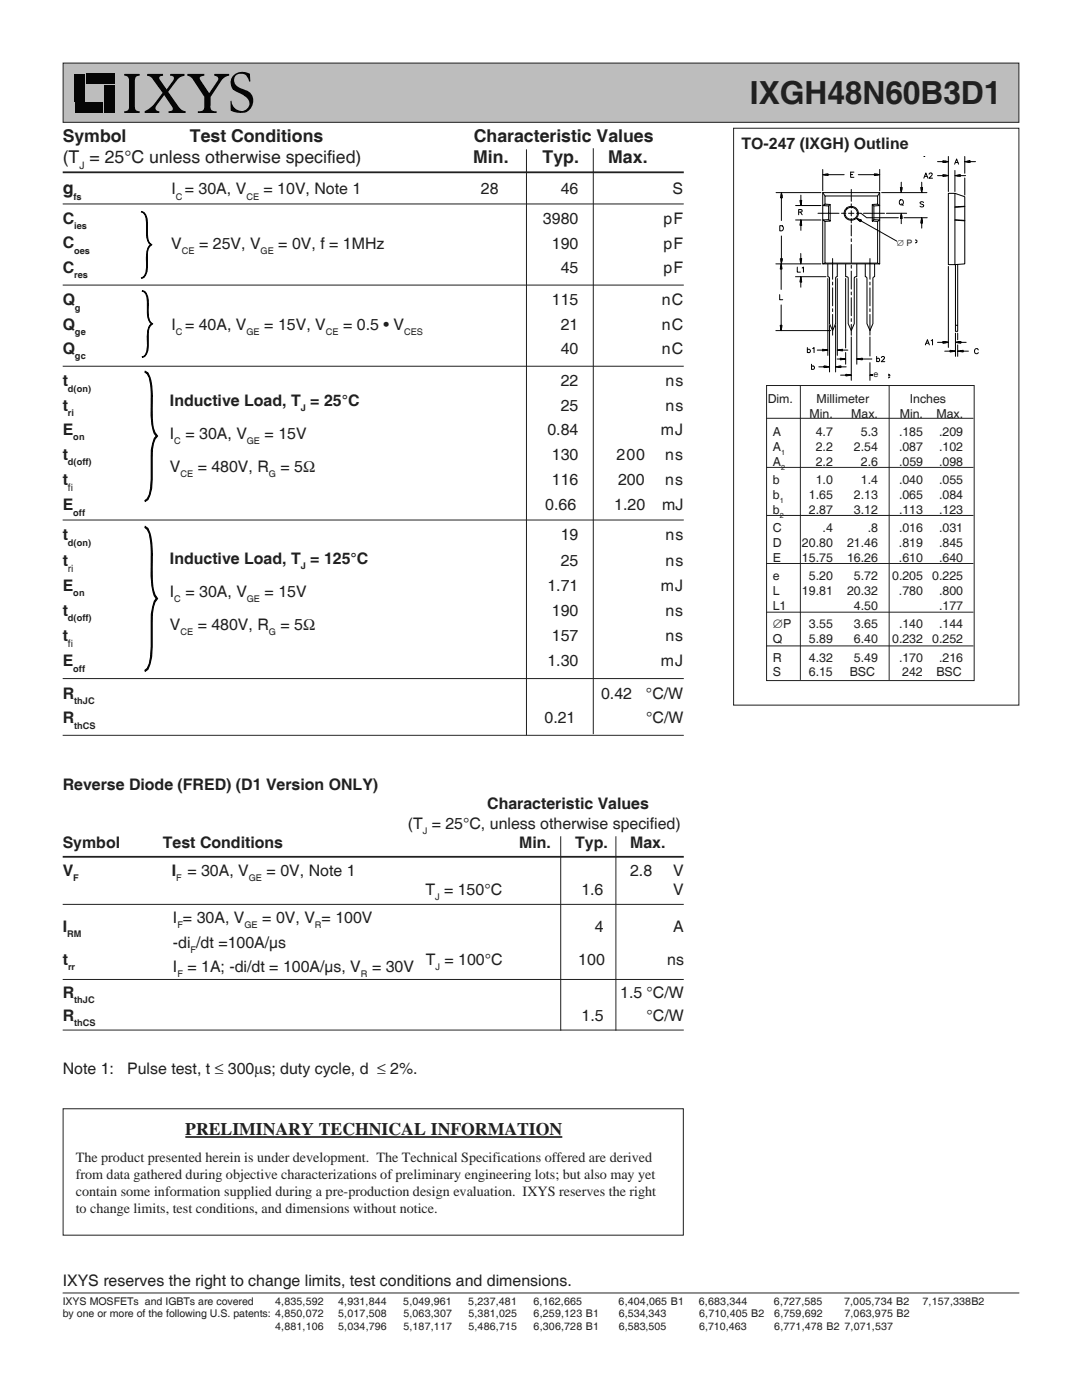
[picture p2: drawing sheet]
<svg xmlns="http://www.w3.org/2000/svg" width="216mm" height="279mm" viewBox="0 0 216 279" stroke-linecap="round" stroke-linejoin="round" font-family="sans-serif">
<path d="M12.6 12.6h190.7v11.8h-190.7z" fill-rule="evenodd" fill="#bbbdc0" stroke="#231f20" stroke-width=".2"/>
<path d="M105.1 29.8v116.9M118.4 29.6v116.9M12.5 40.7h123.9M12.5 56.9h123.9M12.5 73.1h123.9M12.5 103.8h123.9M12.5 135.4h123.9M12.5 146.7h123.9M12.5 258h190.9" fill="none" stroke="#231f20" stroke-width=".2"/>
<g fill="#000">
<path d="M24.8 14.8h3.1v.3l-.5 .1a.78 .78 0 0 0-.5 .9v5.5l.3 .5 .7 .1v.3h-3.1v-.3h.3a.72 .72 0 0 0 .6-.9v-5.4l-.2-.6-.7-.2z" fill-rule="evenodd"/>
<path d="M29.4 14.8h3.1v.3l-.6 .2-.1 .3 1.5 2.2 1.3-1.8 .1-.4a.52 .52 0 0 0-.7-.5v-.3h2.8v.3a2.43 2.43 0 0 0-1.8 1.3l-1.5 1.9 2.3 3.2 .4 .4 .8 .3v.3h-3.4v-.3l.8-.2 .1-.4-1.7-2.6-1.7 2.4v.4l.2 .3 .5 .1v.3h-2.9v-.3a8.5 8.5 0 0 0 3.4-3.5l.1-.2-2-2.9-.4-.3-.6-.2z" fill-rule="evenodd"/>
<path d="M37.4 14.8h3.4v.3l-.8 .2-.1 .4 1.8 2.9 1.8-2.7v-.5l-.7-.3v-.3h2.9v.3l-.8 .3-.7 .6-2.2 3.4 .1 2.3 .4 .5h.7v.3h-3.7v-.3l.8-.1 .4-.4 .1-2.4-2.4-3.6-.4-.4-.6-.2z" fill-rule="evenodd"/>
<path d="M46.5 15.1a2.75 2.75 0 0 1 3.4-.4l.1 1.6h-.3a1.61 1.61 0 0 0-2.5-1.3l-.3 .2a1.58 1.58 0 0 0 1.1 2.4l.4 .2a2.45 2.45 0 0 1 2 3 2.45 2.45 0 0 1-3.3 1.7l-1.1-.4v-1.9l.2-.1a1.92 1.92 0 0 0 1.2 1.8 1.92 1.92 0 0 0 2.1-.4 1.64 1.64 0 0 0-.8-2.4l-.8-.5a2.33 2.33 0 0 1-1.9-2.4z" fill-rule="evenodd"/>
</g>
<path d="M17.3 14.7h5.6v2.1h-5.6zM14.9 14.7h2.1v5.6h-2.1zM14.9 20.5h5.6v2h-5.6zM20.8 17h2.1v5.5h-2.1z" fill="#000"/>
<path d="M12.5 34.4h123.9" fill="none" stroke="#231f20" stroke-width=".36"/>
<path d="M164.4 55h2.2v1.3h-2.2z" fill="#fff"/>
<path d="M28.3 42.2a1.97 1.97 0 0 1 1.1 2.2 6.4 6.4 0 0 0 .5 4.1l.4 .4a2.11 2.11 0 0 0-.9 2.2v2.2a2.09 2.09 0 0 1-1.1 2.3l-.1-.1a1.9 1.9 0 0 0 1-2v-1.6a3.8 3.8 0 0 1 .9-3 2.58 2.58 0 0 1-.9-2.2v-2.3a1.8 1.8 0 0 0-1-2.1zM28.4 58a2.05 2.05 0 0 1 1.2 2.1v1.4a4.6 4.6 0 0 0 .4 2.8l.5 .3a2.11 2.11 0 0 0-.9 2.2v2.3a2.09 2.09 0 0 1-1.2 2.2v-.1a1.9 1.9 0 0 0 1-2v-1.5a3.7 3.7 0 0 1 .8-3.1 2.67 2.67 0 0 1-.8-2.1v-2.3a1.8 1.8 0 0 0-1-2.1zM29 74.1l.5 .3a13.5 13.5 0 0 1 .9 6.9v1a10.5 10.5 0 0 0 .5 4l.6 .7a5.6 5.6 0 0 0-1.1 4.3l-.1 6.2-.4 1.3-.4 .9-.5 .4-.1-.2 .5-.4 .4-.8 .2-1.2 .2-6.2a6.6 6.6 0 0 1 1-4.3 6.8 6.8 0 0 1-1.1-4.3l.1-4.1a8.6 8.6 0 0 0-.8-4l-.5-.3zM29 105.1l.5 .4a15.2 15.2 0 0 1 .9 7v2.1a12.2 12.2 0 0 0 .5 4.1l.6 .8a6.6 6.6 0 0 0-1.1 4.7l-.1 6.9-.4 1.5-.4 1-.5 .4-.1-.2 .5-.4 .4-.9 .2-1.4 .2-8.5 .6-2.6 .4-.5a7.7 7.7 0 0 1-1-4.5 45.1 45.1 0 0 0-.4-8.5l-.4-.8-.5-.4z" fill="#000" stroke="#000" stroke-width=".2"/>
<g fill="none" stroke="#000" stroke-width=".2">
<path d="M154.9 38.4h8.9M155.9 38.8v.7v-1l.1 1M155.9 38.4l.2 1.1h-.3zM155.9 39.5v4.5M159.8 38.9l-.1 1.7M164.2 34.9l1-.2v.3zM164.2 33.8v4.3M164.2 38.4l.4 .7M164.2 38.4h11.3v14.3h-11.3zM164.2 38.4h.1M164.3 34.9h4.1M164.7 34.8h.5v.1h-.6"/>
<path d="M169.7 34.8h.4M169.9 37.8v2.4M170.4 34.4h-.7v1h.7M171.3 34.9h3.2M174.5 34.7l1 .2-1 .1zM174.5 34.8l1 .1h-1h.6M175.1 39.1h-10.5v1.6l1.1 .1v3.3l-.4-.3-1.1 .1 .4 .3 1.1-.1M175.5 38.4l-.4 .7v1.6l-1 .1M175.5 33.8v4.3M175.9 38.4h9.1M179.8 36.4v2l.2-1h-.3l.1 1M179.9 37.9v-.5h-.1v.6"/>
<path d="M183.7 37.4h.4l-.2 1zM183.9 36.4l-.1 1.6M184 37.9l-.1-.5v1M184.3 31.2h.1M184.3 35.6l.4-1.1 .4 1.1M184.5 35.2h.5M185.4 34.8l.2-.3 .4 .2-.1 .4-.5 .5h.7M187.1 32.3h1.1M187.1 35.1h1.7M188.2 34.9l1 .2-1 .1zM188.2 34.9l.9 .1zM188.2 32.2l.9 .1"/>
<path d="M189.2 32.3l-1 .1v-.3l1 .2h-1h.6M189.2 31.2v7M189.2 38.6h1.3l2 .7v13.4l-3.3 .1zM190.5 32.8l.4-1.1 .4 1.1M190.5 35.1l1.1-.2v.3zM190.5 34v4.2M190.5 38.6v14.2M190.6 32.4h.5M191.1 34.9l.5 .1h-1M192.5 31.2v3.4M192.5 35.5v3.4M192.7 35.1h-1.7"/>
<path d="M193.1 32.2l.5 .1h-1.1l1.1-.2v.3l-1.1-.1M194.6 32.3h-1.7M154.8 52.7h9M155.6 58.8v1h.6M155.6 45h.3a.54 .54 0 0 1 .4 .6 .54 .54 0 0 1-.4 .5h-.3zM155.8 51.6h.3l-.4 2.1h.3zM155.8 53.1l.1 .6v-1l.1 1M155.9 53.7v4.1M155.9 47.1v5.2M156 52.1v-.5h-.1v1M158.7 55.2h6.1M158.7 41h5.1"/>
<path d="M158.7 43.9h5.1M159.1 53.3v1h.6M159.4 42.3h.6v-.4l-.6-.1v1.1M159.6 51.6h.4l-.2 1.1zM159.7 55.6l.1 .7v-1l.1 1M159.7 42.3l.4 .6M159.8 55.2l.2 1.1h-.4zM159.8 50.6v2M159.8 56.3v1M159.8 43.9l.1 1.1M159.8 43.9l.2 1.1h-.4l.2-1.1v1.1l-.1-.7M159.8 45v1"/>
<path d="M159.9 40.5l-.1-.5v1l-.2-1h.4l-.2 1M159.9 52.1v-.5h-.2v.7M160.1 53.5l.2-.2v1M163.2 42.6h4.2M164.6 40.7l-.4 .3 1.1 .1M164.6 52.5l-.4 .2M165.2 52.7v2.5l.3 .3v9.1l.6 1.4 .6-1.4v-9.1l.4-.3v-2.5M165.2 55.6v15.3M165.7 40.8l-.4 .3v2.7M166.1 51.6v4.1M166.1 56.3v.6M166.1 57.4v3.6"/>
<path d="M167.1 55.6v15.3M167.9 42.6h.9M168.7 52.7v2.5l.4 .1 .1 .2v9.1l.7 1.4 .6-1.4v-9.1l.1-.2 .4-.1v-2.5M168.7 55.6v13.8M169.3 42.6h1.1M169.9 40.7v.8M169.9 42.1v1M169.9 43.6v.9M169.9 44.9v2.2M169.9 47.6v.6M169.9 48.8v3.6M169.9 53v.5"/>
<path d="M169.9 54.1v3.6M169.9 58.3v.5M169.9 59.4v3.6M170.9 43.6l1 .3-.2 .3zM170.9 42.6h.9l1.1 .9h6.4M171 55.6v17.1M171.3 43.7h-.3l.7 .2h-.5h.1h.6l-.4 .1 .3 .1 7.8 4.4h1.1M172.3 42.6h4.2M172.7 52.7v2.5l.3 .3v9.1l.6 1.4 .6-1.4v-9.1l.3-.3v-2.5M173.6 51.6v4.1M173.6 56.3v.6M173.6 57.4v3.6"/>
<path d="M174.1 44.1v-3.3l.3 .3v2.7l-.3 .3 1 .1v8.3h-10.5v-8.3M174.4 43.8l1.1 .1-.4 .3M175.1 40.7l.4 .3-1.1 .1M175.1 52.5l.4 .2M176.9 42.6h4M179.5 40a.47 .47 0 0 1 .8 .4 .47 .47 0 0 1-.7 .4l-.1-.3zM179.8 43v.6M179.8 42.6l.2 1h-.3zM179.9 40.7l.3 .3M179.9 43.6v-1l-.1 2M180.4 43.5h4.6M181.7 47.9l-.5 1"/>
<path d="M182.2 48.5l.7-.1v-.4l-.7-.1v1M183.8 43.9l.1 .6v-.9l.1 .9M183.9 43.5l.2 1h-.4zM183.9 44.5v1M184.3 40.4l-.5-.1-.2 .2 .7 .4v.2a.49 .49 0 0 1-.7 0M189.2 53.2v16.1M190.5 43.9l2 .2M190.6 43.9l1.9 .1M190.6 52.8v13.3h.5v-13.3M192.5 41.2l-1.9 .2M192.5 41.2l-2 .1M154.8 66h11"/>
<path d="M155.9 60.9v5.1l.1-1.1h-.3l.2 1.1M156 65.4v-.5h-.2v.7M161.1 69.8a.34 .34 0 0 1 .5 0 .34 .34 0 0 1 0 .5 .34 .34 0 0 1-.5-.1M161.1 69.4v1M161.9 73.2l.4-.2 .2 .4-.3 .3-.3-.1M161.9 72.7v1M162.2 69.6l.2-.2v1M163.1 69.9h1M163.4 73.2l1.7 .1M164.1 69.7l1.1 .2-1.1 .1zM164.1 69.8l1 .1h-1h.7M164.4 73l1.1 .2-1.1 .2z"/>
<path d="M164.4 73.1l1 .1zM165.5 65v9.2M166.1 61.6v.6M166.1 62.8v4.1M166.7 73.2l1.1-.2v.4zM166.7 65v9.2M167 71.6l1.3 .1M167.1 69.9l1-.2v.3zM167.3 73.1l.5 .1h-1M167.6 69.8l.5 .1h-.9M167.7 71.5l1 .1-1 .2zM167.7 71.6h1z"/>
<path d="M167.7 74.9h1.1M168.7 70.4v2.3M168.8 74.8h1M168.8 73.2l-1.7 .1M169.2 69.9h-1.7M169.9 74.9l-1.1 .1v-.3l1.1 .2-1.1-.1 .6 .1M169.9 67.2v8.7M169.9 63.6v.6M169.9 64.7v2.2M171 71.6l1-.1v.3l-1-.2h3M171.5 71.6h.5v.1h-.6M173.6 67.2v3.9"/>
<path d="M173.6 72.4v3.5M173.6 61.6v.6M173.6 62.8v4.1M174.1 74.8h.6l-1.1 .1 1.1-.2v.3l-1.1-.1M174.9 71.6l.4-.1 .2 .5-.1 .2-.5-.2M174.9 71.1v1.1M175.7 74.9h-1.7M175.9 71.4l.2-.2 .4 .1-.1 .2-.5 .7h.7M176.9 75h.6a.32 .32 0 0 0-.4-.3 .32 .32 0 0 0-.1 .5l.2 .2 .3-.2M184.6 68.8l.5-1 .3 1M184.8 68.5h.5M185.8 68l.3-.2v1"/>
<path d="M187.1 68.3h1.1M188.2 68.2l.9 .1M188.5 70.1h1.1M189.2 68.3l-1 .2v-.3l1 .1h-1l.6 .1M189.6 69.9l1 .2-1 .2zM189.6 70l.9 .1h-.9h.6M190.6 64.9h.5M190.6 66.5v4.6M191.1 70.1l1.1-.2v.4zM191.1 66.5v1.3M191.1 68.8v2.3M191.2 70.1h2"/>
<path d="M191.2 68.2l.5 .1h-1.1l1.1 .2v-.3l-1.1 .1M191.7 70h.5v.1h-.7M192.8 68.3l-1.7 .1M195.2 69.8a.38 .38 0 0 0-.4-.2 .38 .38 0 0 0-.3 .4v.2a.38 .38 0 0 0 .3 .4 .38 .38 0 0 0 .4-.2"/>
<circle cx="169.9" cy="42.6" r="1.22"/>
<circle cx="169.9" cy="42.6" r="1.41"/>
<circle cx="181.4" cy="48.4" r=".34"/>
</g>
<path d="M146.4 25.6h56.9v115.1h-56.9z" fill="none" stroke="#231f20" stroke-width=".2"/>
<g fill="#fff">
<path d="M178.9 46.9h3.6v3h-3.6z"/>
<path d="M174.1 73.2h3v2.4h-3z"/>
</g>
<g fill="none" stroke="#231f20" stroke-width=".2">
<path d="M153 76.9h41.4v58.9h-41.4zM159.7 76.8v58.9M177.4 76.8v58.9M152.9 83.5h41.3M152.9 93.3h41.3M152.9 102.9h41.3M152.9 112.5h41.3M152.9 122.2h41.3M152.9 128.9h41.3M111.9 166.9v38.8M122.9 166.9v38.8M12.5 180.5h123.9"/>
<path d="M12.5 195.5h123.9M12.5 205.6h123.9M12.6 221.3h123.8v25.2h-123.8z"/>
</g>
<path d="M12.5 171h123.9" fill="none" stroke="#231f20" stroke-width=".36"/>
<path d="M37 226.9h75.2" fill="none" stroke="#231f20" stroke-width=".34"/>
<text font-size="6.3" fill="#231f20" x="149.6" y="20.7">IXGH48N60B3D1</text>
<g font-size="3.5" fill="#231f20">
<text x="12.5" y="28.3">Symbol</text>
<text x="37.9" y="28.3">Test Conditions</text>
<text x="94.6" y="28.3">Characteristic Values</text>
<text x="12.5" y="32.6">(T = 25°C unless otherwise specified)</text>
<text x="94.4" y="32.6">Min.</text>
<text x="108.3" y="32.6">Typ.</text>
<text x="121.4" y="32.6">Max.</text>
<text x="12.5" y="38.8">g</text>
<text x="37" y="226.5">PRELIMINARY TECHNICAL INFORMATION</text>
</g>
<g font-size="3.2" fill="#231f20">
<text x="148" y="29.7">TO-247 (IXGH) Outline</text>
<text x="34.2" y="38.8">I = 30A, V</text>
<text x="52.6" y="38.8">= 10V, Note 1</text>
<text x="95.9" y="38.8">28</text>
<text x="111.9" y="38.8">46</text>
<text x="134.2" y="38.8">S</text>
<text x="12.5" y="44.7">C</text>
<text x="108.3" y="44.7">3980</text>
<text x="132.4" y="44.7">pF</text>
<text x="12.5" y="49.6">C</text>
<text x="34.2" y="49.6">V</text>
<text x="39.7" y="49.6">= 25V, V</text>
<text x="55.5" y="49.6">= 0V, f = 1MHz</text>
<text x="110.1" y="49.6">190</text>
<text x="132.4" y="49.6">pF</text>
<text x="12.5" y="54.5">C</text>
<text x="111.9" y="54.5">45</text>
<text x="132.4" y="54.5">pF</text>
<text x="12.5" y="60.9">Q</text>
<text x="12.5" y="65.8">Q</text>
<text x="34.2" y="65.8">I = 40A, V</text>
<text x="52.7" y="65.8">= 15V, V</text>
<text x="68.5" y="65.8">= 0.5 • V</text>
<text x="110.1" y="60.9">115</text>
<text x="111.9" y="65.8">21</text>
<text x="132.1" y="60.9">nC</text>
<text x="132.1" y="65.8">nC</text>
<text x="12.5" y="70.7">Q</text>
<text x="111.9" y="70.7">40</text>
<text x="132.1" y="70.7">nC</text>
<text x="12.5" y="77.1">t</text>
<text x="111.9" y="77.1">22</text>
<text x="132.8" y="77.1">ns</text>
<text x="12.5" y="82">t</text>
<text x="33.9" y="81">Inductive Load, T = 25°C</text>
<text x="111.9" y="82">25</text>
<text x="132.8" y="82">ns</text>
<text x="12.5" y="86.8">E</text>
<text x="33.9" y="87.6">I = 30A, V</text>
<text x="52.8" y="87.6">= 15V</text>
<text x="109.2" y="86.8">0.84</text>
<text x="131.9" y="86.8">mJ</text>
<text x="12.5" y="91.7">t</text>
<text x="33.9" y="94.2">V</text>
<text x="39.5" y="94.2">= 480V, R</text>
<text x="56" y="94.2">= 5Ω</text>
<text x="110.1" y="91.7">130</text>
<text x="123" y="91.7">200</text>
<text x="132.7" y="91.7">ns</text>
<text x="12.5" y="96.9">t</text>
<text x="12.5" y="101.9">E</text>
<text x="108.8" y="101.9">0.66</text>
<text x="110.1" y="96.9">116</text>
<text x="122.6" y="101.9">1.20</text>
<text x="123.3" y="96.9">200</text>
<text x="132.1" y="101.9">mJ</text>
<text x="132.7" y="96.9">ns</text>
<text x="12.5" y="107.8">t</text>
<text x="111.9" y="107.8">19</text>
<text x="132.8" y="107.8">ns</text>
<text x="12.5" y="113">t</text>
<text x="33.9" y="112.5">Inductive Load, T = 125°C</text>
<text x="111.9" y="113">25</text>
<text x="132.8" y="113">ns</text>
<text x="12.5" y="118">E</text>
<text x="33.9" y="119.1">I = 30A, V</text>
<text x="52.8" y="119.1">= 15V</text>
<text x="109.2" y="118">1.71</text>
<text x="131.9" y="118">mJ</text>
<text x="12.5" y="122.9">t</text>
<text x="33.9" y="125.7">V</text>
<text x="39.5" y="125.7">= 480V, R</text>
<text x="56" y="125.7">= 5Ω</text>
<text x="110.1" y="122.9">190</text>
<text x="132.8" y="122.9">ns</text>
<text x="12.5" y="128">t</text>
<text x="110.1" y="128">157</text>
<text x="132.8" y="128">ns</text>
<text x="12.5" y="133">E</text>
<text x="109.2" y="133">1.30</text>
<text x="131.9" y="133">mJ</text>
<text x="12.5" y="139.5">R</text>
<text x="119.9" y="139.5">0.42</text>
<text x="128.9" y="139.5">°C/W</text>
<text x="12.5" y="144.3">R</text>
<text x="108.7" y="144.3">0.21</text>
<text x="129" y="144.3">°C/W</text>
<text x="12.5" y="157.7">Reverse Diode (FRED) (D1 Version ONLY)</text>
<text x="97.2" y="161.5">Characteristic Values</text>
<text x="81.4" y="165.4">(T = 25°C, unless otherwise specified)</text>
<text x="12.5" y="169.2">Symbol</text>
<text x="32.5" y="169.2">Test Conditions</text>
<text x="103.6" y="169.2">Min.</text>
<text x="114.8" y="169.2">Typ.</text>
<text x="125.7" y="169.2">Max.</text>
<text x="12.5" y="174.8">V</text>
<text x="34.3" y="174.8">I</text>
<text x="37.4" y="174.8">= 30A, V</text>
<text x="53.2" y="174.8">= 0V, Note 1</text>
<text x="84.9" y="178.6">T = 150°C</text>
<text x="116" y="178.6">1.6</text>
<text x="125.7" y="174.8">2.8</text>
<text x="134.3" y="174.8">V</text>
<text x="134.3" y="178.6">V</text>
<text x="12.5" y="185.9">I</text>
<text x="34.5" y="184.2">I = 30A, V</text>
<text x="52.3" y="184.2">= 0V, V = 100V</text>
<text x="118.7" y="185.9">4</text>
<text x="134.3" y="185.9">A</text>
<text x="34.5" y="189.1">-di /dt =100A/μs</text>
<text x="12.5" y="192.6">t</text>
<text x="34.5" y="194">I = 1A; -di/dt = 100A/μs, V = 30V</text>
<text x="85" y="192.6">T = 100°C</text>
<text x="115.4" y="192.6">100</text>
<text x="133.1" y="192.6">ns</text>
<text x="12.5" y="203.7">R</text>
<text x="12.5" y="199.2">R</text>
<text x="116" y="203.7">1.5</text>
<text x="123.8" y="199.2">1.5 °C/W</text>
<text x="129" y="203.7">°C/W</text>
<text x="12.5" y="214.3">Note 1:</text>
<text x="25.4" y="214.3">Pulse test, t ≤ 300μs; duty cycle, d ≤ 2%.</text>
<text x="12.5" y="256.7">IXYS reserves the right to change limits, test conditions and dimensions.</text>
</g>
<g font-size="2.8" fill="#231f20">
<text x="15.1" y="231.9">The product presented herein is under development. The Technical Specifications offered are derived</text>
<text x="15.1" y="235.3">from data gathered during objective characterizations of preliminary engineering lots; but also may yet</text>
<text x="15.1" y="238.7">contain some information supplied during a pre-production design evaluation. IXYS reserves the right</text>
<text x="15.1" y="242.1">to change limits, test conditions, and dimensions without notice.</text>
</g>
<g font-size="2.5" fill="#231f20">
<text x="153.2" y="80.4">Dim.</text>
<text x="161.5" y="83.4">Min.</text>
<text x="162.9" y="80.4">Millimeter</text>
<text x="169.9" y="83.4">Max.</text>
<text x="179.5" y="83.4">Min.</text>
<text x="181.6" y="80.4">Inches</text>
<text x="186.9" y="83.4">Max.</text>
<text x="154.2" y="87">A</text>
<text x="162.8" y="87">4.7</text>
<text x="171.8" y="87">5.3</text>
<text x="179.4" y="87">.185</text>
<text x="187.4" y="87">.209</text>
<text x="154.2" y="90">A</text>
<text x="154.2" y="93">A</text>
<text x="162.8" y="90">2.2</text>
<text x="162.8" y="93">2.2</text>
<text x="170.4" y="90">2.54</text>
<text x="171.8" y="93">2.6</text>
<text x="179.4" y="90">.087</text>
<text x="179.4" y="93">.059</text>
<text x="187.4" y="90">.102</text>
<text x="187.4" y="93">.098</text>
<text x="154.2" y="96.6">b</text>
<text x="154.2" y="99.6">b</text>
<text x="161.4" y="99.6">1.65</text>
<text x="162.8" y="96.6">1.0</text>
<text x="170.4" y="99.6">2.13</text>
<text x="171.8" y="96.6">1.4</text>
<text x="179.4" y="99.6">.065</text>
<text x="179.4" y="96.6">.040</text>
<text x="187.4" y="99.6">.084</text>
<text x="187.4" y="96.6">.055</text>
<text x="154.2" y="102.6">b</text>
<text x="154.2" y="106.2">C</text>
<text x="161.4" y="102.6">2.87</text>
<text x="164.1" y="106.2">.4</text>
<text x="170.4" y="102.6">3.12</text>
<text x="173.1" y="106.2">.8</text>
<text x="179.4" y="102.6">.113</text>
<text x="179.4" y="106.2">.016</text>
<text x="187.4" y="102.6">.123</text>
<text x="187.4" y="106.2">.031</text>
<text x="154.2" y="109.2">D</text>
<text x="154.2" y="112.1">E</text>
<text x="160" y="109.2">20.80</text>
<text x="160" y="112.1">15.75</text>
<text x="169" y="109.2">21.46</text>
<text x="169" y="112.1">16.26</text>
<text x="179.4" y="109.2">.819</text>
<text x="179.4" y="112.1">.610</text>
<text x="187.4" y="109.2">.845</text>
<text x="187.4" y="112.1">.640</text>
<text x="154.2" y="115.8">e</text>
<text x="154.2" y="118.8">L</text>
<text x="160" y="118.8">19.81</text>
<text x="161.4" y="115.8">5.20</text>
<text x="169" y="118.8">20.32</text>
<text x="170.4" y="115.8">5.72</text>
<text x="178" y="115.8">0.205</text>
<text x="179.4" y="118.8">.780</text>
<text x="186" y="115.8">0.225</text>
<text x="187.4" y="118.8">.800</text>
<text x="154.2" y="121.8">L1</text>
<text x="154.2" y="125.4">∅P</text>
<text x="161.4" y="125.4">3.55</text>
<text x="170.4" y="121.8">4.50</text>
<text x="170.4" y="125.4">3.65</text>
<text x="179.4" y="125.4">.140</text>
<text x="187.4" y="121.8">.177</text>
<text x="187.4" y="125.4">.144</text>
<text x="154.2" y="128.4">Q</text>
<text x="161.4" y="128.4">5.89</text>
<text x="170.4" y="128.4">6.40</text>
<text x="178" y="128.4">0.232</text>
<text x="186" y="128.4">0.252</text>
<text x="154.2" y="132">R</text>
<text x="154.2" y="135">S</text>
<text x="161.4" y="132">4.32</text>
<text x="161.4" y="135">6.15</text>
<text x="169.6" y="135">BSC</text>
<text x="170.4" y="132">5.49</text>
<text x="179.4" y="132">.170</text>
<text x="180" y="135">242</text>
<text x="186.8" y="135">BSC</text>
<text x="187.4" y="132">.216</text>
</g>
<g font-size="2.1" fill="#231f20">
<text x="12.5" y="260.4">IXYS MOSFETs and IGBTs are covered</text>
<text x="12.5" y="262.9">by one or more of the following U.S. patents: 4,850,072</text>
<text x="54.9" y="260.4">4,835,592</text>
<text x="67.5" y="260.4">4,931,844</text>
<text x="67.5" y="262.9">5,017,508</text>
<text x="80.5" y="260.4">5,049,961</text>
<text x="80.5" y="262.9">5,063,307</text>
<text x="93.4" y="260.4">5,237,481</text>
<text x="93.5" y="262.9">5,381,025</text>
<text x="106.5" y="260.4">6,162,665</text>
<text x="106.5" y="262.9">6,259,123 B1</text>
<text x="123.4" y="260.4">6,404,065 B1</text>
<text x="123.5" y="262.9">6,534,343</text>
<text x="139.5" y="260.4">6,683,344</text>
<text x="139.5" y="262.9">6,710,405 B2</text>
<text x="154.4" y="260.4">6,727,585</text>
<text x="154.5" y="262.9">6,759,692</text>
<text x="168.4" y="260.4">7,005,734 B2</text>
<text x="168.5" y="262.9">7,063,975 B2</text>
<text x="184.1" y="260.4">7,157,338B2</text>
<text x="54.9" y="265.5">4,881,106</text>
<text x="67.5" y="265.5">5,034,796</text>
<text x="80.5" y="265.5">5,187,117</text>
<text x="93.5" y="265.5">5,486,715</text>
<text x="106.5" y="265.5">6,306,728 B1</text>
<text x="123.5" y="265.5">6,583,505</text>
<text x="139.5" y="265.5">6,710,463</text>
<text x="154.5" y="265.5">6,771,478 B2 7,071,537</text>
</g>
<g font-size="2" fill="#231f20">
<text x="15.8" y="33.7">J</text>
<text x="13.6" y="98.1">fi</text>
<text x="13.5" y="114.2">ri</text>
<text x="13.6" y="129.2">fi</text>
</g>
<g font-size="1.8" fill="#231f20">
<text x="14.6" y="39.9">fs</text>
<text x="35.1" y="39.9">C</text>
<text x="49.2" y="39.9">CE</text>
<text x="14.8" y="45.8">ies</text>
<text x="14.8" y="50.7">oes</text>
<text x="36.3" y="50.7">CE</text>
<text x="52" y="50.7">GE</text>
<text x="178.9" y="49.2">∅ P</text>
<text x="14.8" y="55.5">res</text>
<text x="15" y="62">g</text>
<text x="15" y="66.8">ge</text>
<text x="15" y="71.7">gc</text>
<text x="35.1" y="66.8">C</text>
<text x="49.2" y="66.8">GE</text>
<text x="65" y="66.8">CE</text>
<text x="80.7" y="66.8">CES</text>
<text x="174.3" y="75.2">e</text>
<text x="13.6" y="78.2">d(on)</text>
<text x="13.6" y="83">ri</text>
<text x="60" y="82">J</text>
<text x="14.6" y="87.9">on</text>
<text x="34.8" y="88.6">C</text>
<text x="49.3" y="88.6">GE</text>
<text x="13.6" y="92.8">d(off)</text>
<text x="36" y="95.3">CE</text>
<text x="53.7" y="95.3">G</text>
<text x="14.6" y="102.9">off</text>
<text x="13.6" y="108.9">d(on)</text>
<text x="60" y="113.5">J</text>
<text x="14.6" y="119">on</text>
<text x="13.6" y="123.9">d(off)</text>
<text x="34.8" y="120.2">C</text>
<text x="49.3" y="120.2">GE</text>
<text x="36" y="126.8">CE</text>
<text x="53.7" y="126.8">G</text>
<text x="14.6" y="134.1">off</text>
<text x="14.8" y="140.5">thJC</text>
<text x="14.8" y="145.4">thCS</text>
<text x="84.3" y="166.4">J</text>
<text x="14.6" y="175.8">F</text>
<text x="35.2" y="175.8">F</text>
<text x="49.7" y="175.8">GE</text>
<text x="86.8" y="179.6">J</text>
<text x="35.4" y="185.3">F</text>
<text x="48.8" y="185.3">GE</text>
<text x="62.8" y="185.3">R</text>
<text x="13.4" y="187">RM</text>
<text x="38" y="190.2">F</text>
<text x="13.6" y="193.6">rr</text>
<text x="35.4" y="195">F</text>
<text x="72" y="195">R</text>
<text x="86.9" y="193.6">J</text>
<text x="14.8" y="200.2">thJC</text>
<text x="14.8" y="204.7">thCS</text>
</g>
<g font-size="1.4" fill="#231f20">
<text x="155.9" y="90.8">1</text>
<text x="155.9" y="93.8">2</text>
<text x="155.6" y="100.4">1</text>
<text x="155.6" y="103.4">2</text>
</g>
</svg>
